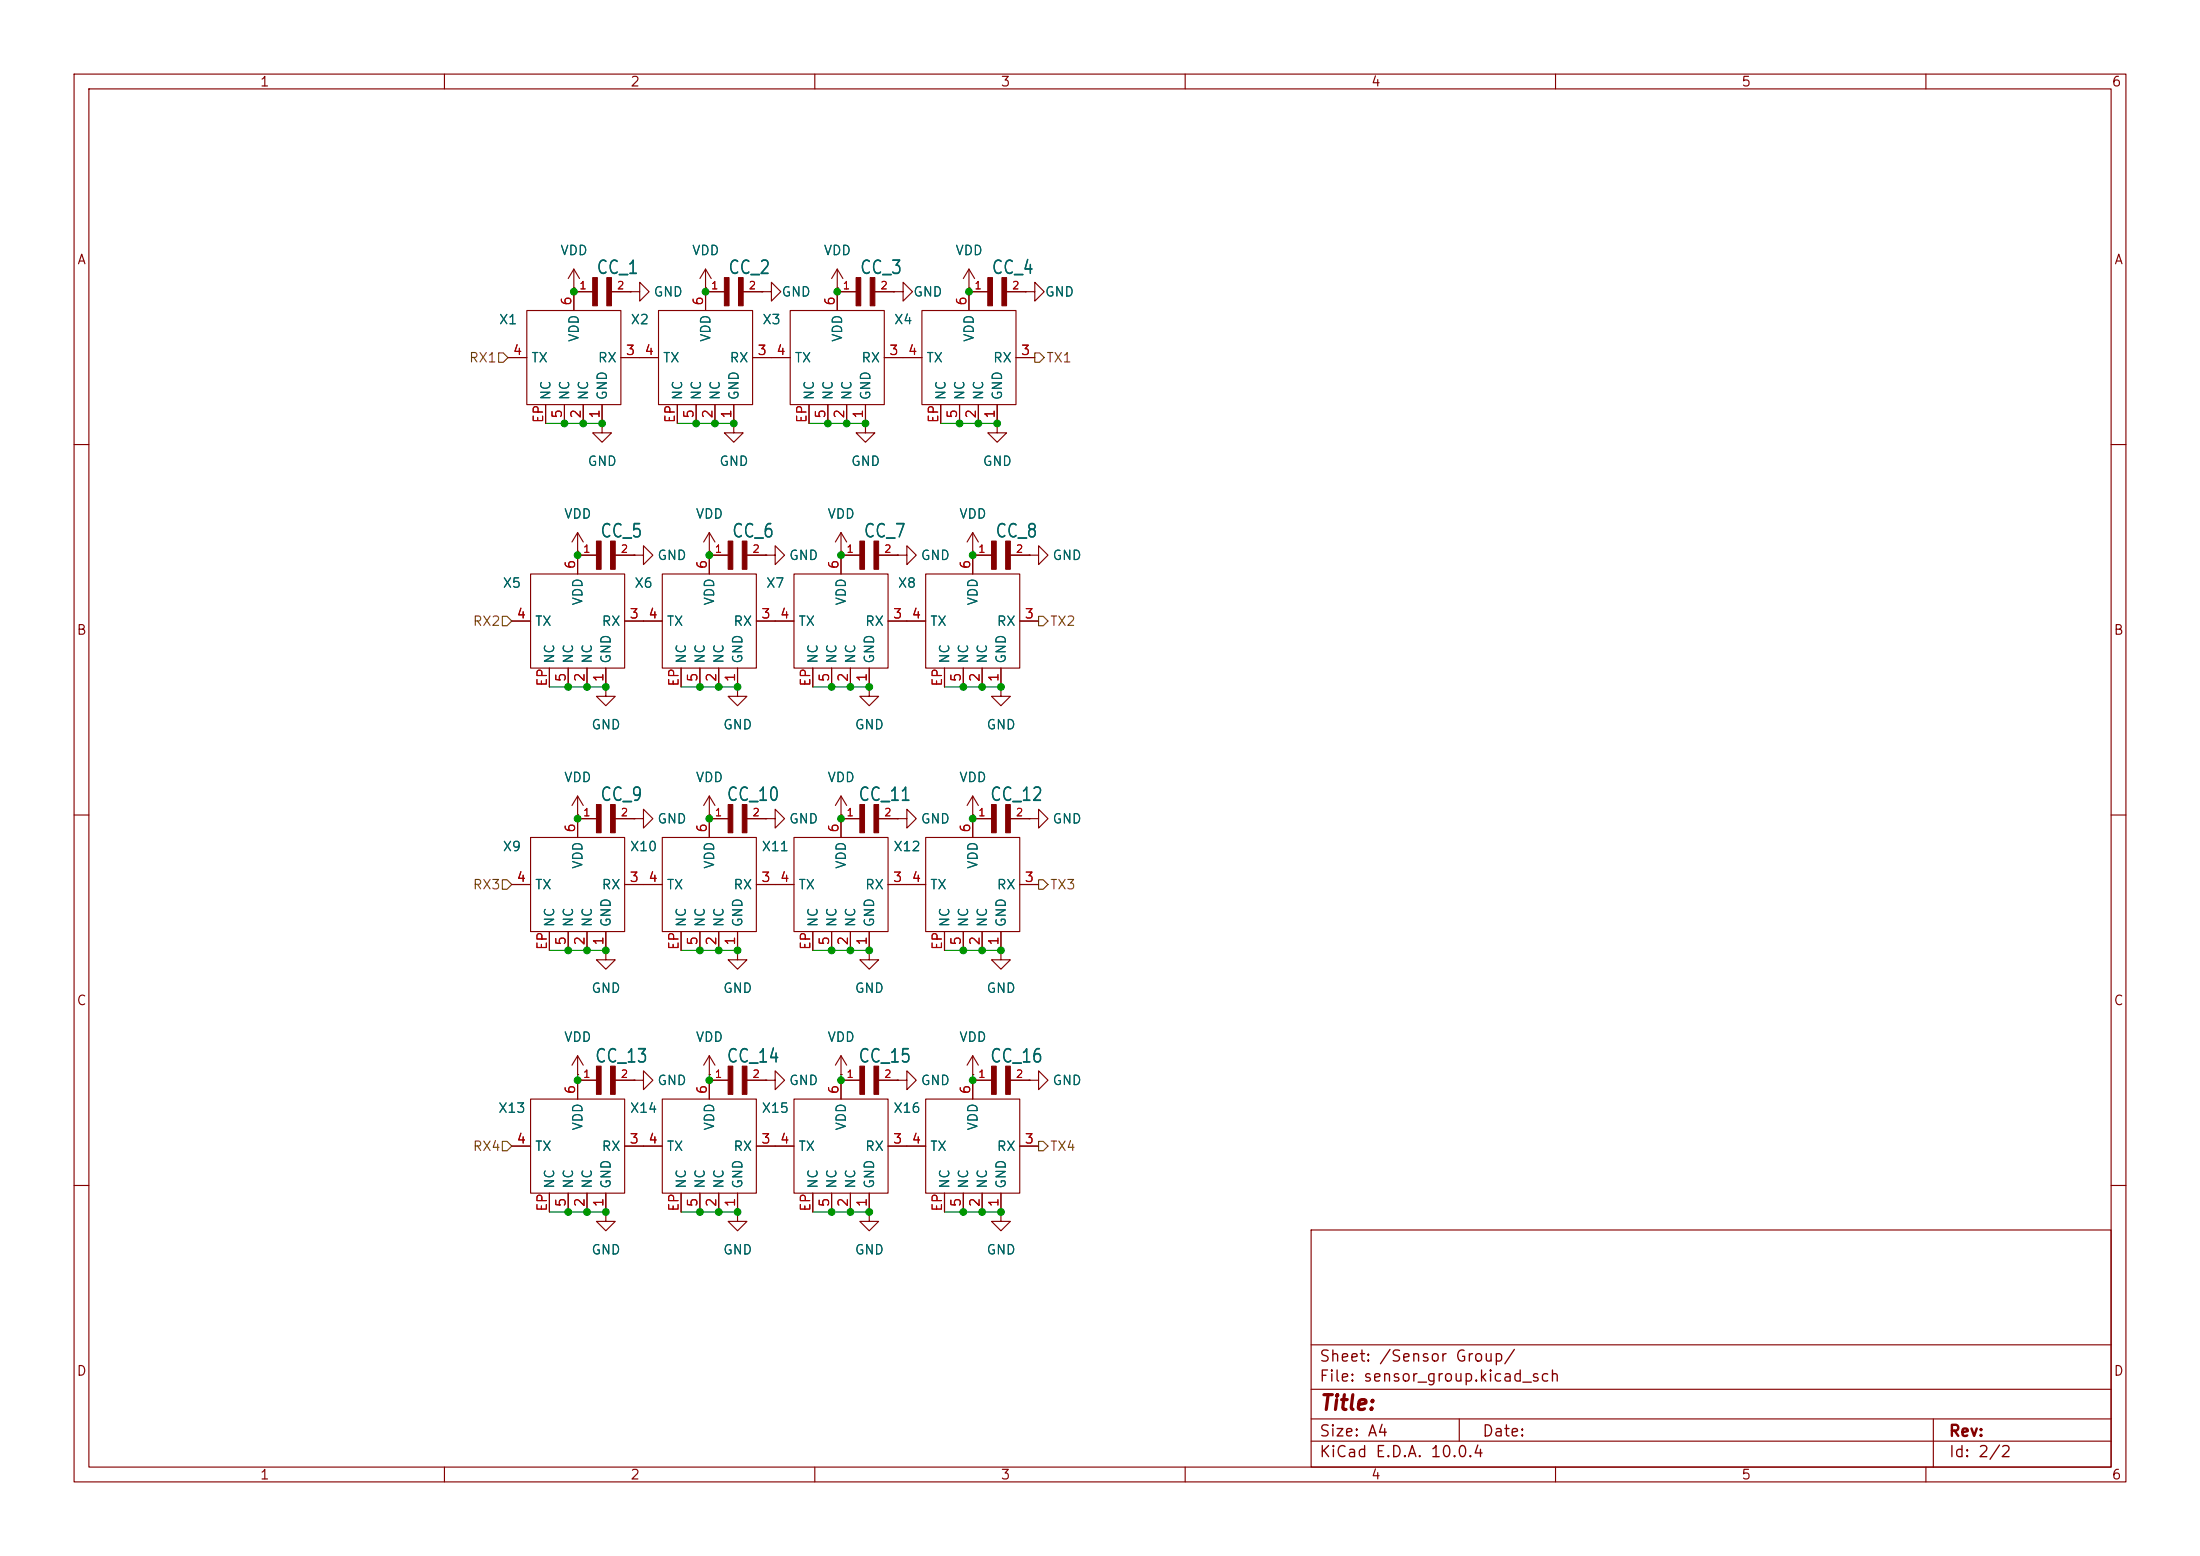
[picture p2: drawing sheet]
<svg xmlns="http://www.w3.org/2000/svg" width="297mm" height="210mm" viewBox="0 0 297 210" stroke-linecap="round" stroke-linejoin="round" font-family="sans-serif">
<g fill="none" stroke="#840000" stroke-width=".15">
<path d="M10 10h277v190h-277zM12 12h273v186h-273zM60 10v2M110 10v2M160 10v2M210 10v2M260 10v2M77.5 38.9h.1M77.5 36.3l.7 1.3M77.5 36.3l-.8 1.3M77.5 36.3v2.6M80 39.4h-2.5v2.5"/>
<path d="M82.5 39.4h2.6M85.1 39.4h1.3v-1.3l1.2 1.3-1.2 1.2v-1.2M85.1 39.4h.1M95.2 38.9h.1M95.2 36.3v2.6M95.2 36.3l.8 1.3M95.2 36.3l-.7 1.3M97.8 39.4h-2.6v2.5M100.3 39.4h2.6M102.9 39.4h1.2v-1.3l1.3 1.3-1.3 1.2v-1.2M102.9 39.4h.1M113 38.9h.1"/>
<path d="M113 36.3l.8 1.3M113 36.3l-.7 1.3M113 36.3v2.6M115.6 39.4h-2.6v2.5M118.1 39.4h2.5M120.6 39.4h1.3v-1.3l1.3 1.3-1.3 1.2v-1.2M120.6 39.4h.1M130.8 38.9h.1M130.8 36.3l.8 1.3M130.8 36.3l-.8 1.3M130.8 36.3v2.6M133.3 39.4h-2.5v2.5"/>
<path d="M135.9 39.4h2.5M138.4 39.4h1.3v-1.3l1.3 1.3-1.3 1.2v-1.2M138.4 39.4h.1M68.6 48.3h2.5M71.1 41.9h12.7v12.7h-12.7zM73.7 54.6v2.6M76.2 54.6v2.6M78.7 54.6v2.6M81.3 57.2v1.2h-1.3l1.3 1.3 1.2-1.3h-1.2M81.3 57.2h.1M81.3 54.6v2.6M83.8 48.3h5.1"/>
<path d="M88.9 41.9h12.7v12.7h-12.7zM91.4 54.6v2.6M94 54.6v2.6M96.5 54.6v2.6M99.1 57.2v1.2h-1.3l1.3 1.3 1.2-1.3h-1.2M99.1 57.2h.1M99.1 54.6v2.6M101.6 48.3h5.1M106.7 41.9h12.7v12.7h-12.7zM109.2 54.6v2.6M111.8 54.6v2.6M114.3 54.6v2.6"/>
<path d="M116.8 57.2v1.2h-1.2l1.2 1.3 1.3-1.3h-1.3M116.8 57.2h.1M116.8 54.6v2.6M119.4 48.3h5.1M124.5 41.9h12.7v12.7h-12.7zM127 54.6v2.6M129.5 54.6v2.6M132.1 54.6v2.6M134.6 57.2v1.2h-1.3l1.3 1.3 1.3-1.3h-1.3M134.6 57.2h.1M134.6 54.6v2.6M137.2 48.3h2.5"/>
<path d="M10 60h2M71.6 77.5h12.7v12.7h-12.7zM78 74.4h.1M78 71.9v2.5M78 71.9l.7 1.3M78 71.9l-.8 1.3M80.5 74.9h-2.5v2.6M83.1 74.9h2.5M85.6 74.9h1.3v-1.2l1.2 1.2-1.2 1.3v-1.3M85.6 74.9h.1M89.4 77.5h12.7v12.7h-12.7zM95.8 74.4h.1"/>
<path d="M95.8 71.9v2.5M95.8 71.9l.7 1.3M95.8 71.9l-.8 1.3M98.3 74.9h-2.5v2.6M100.8 74.9h2.6M103.4 74.9h1.2v-1.2l1.3 1.2-1.3 1.3v-1.3M103.4 74.9h.1M107.2 77.5h12.7v12.7h-12.7zM113.5 74.4h.1M113.5 71.9v2.5M113.5 71.9l.8 1.3M113.5 71.9l-.7 1.3"/>
<path d="M116.1 74.9h-2.6v2.6M118.6 74.9h2.6M121.2 74.9h1.2v-1.2l1.3 1.2-1.3 1.3v-1.3M121.2 74.9h.1M125 77.5h12.7v12.7h-12.7zM131.3 74.4h.1M131.3 71.9v2.5M131.3 71.9l.8 1.3M131.3 71.9l-.7 1.3M133.9 74.9h-2.6v2.6M136.4 74.9h2.5M138.9 74.9h1.3v-1.2l1.3 1.2-1.3 1.3v-1.3"/>
<path d="M138.9 74.9h.1M285 60h2M69.1 83.8h2.5M74.2 90.2v2.5M76.7 90.2v2.5M79.2 90.2v2.5M81.8 92.7v1.3h-1.3l1.3 1.3 1.3-1.3h-1.3M81.8 92.7h.1M81.8 90.2v2.5M84.3 83.8h5.1M91.9 90.2v2.5M94.5 90.2v2.5"/>
<path d="M97 90.2v2.5M99.6 92.7v1.3h-1.3l1.3 1.3 1.2-1.3h-1.2M99.6 92.7h.1M99.6 90.2v2.5M102.1 83.8h5.1M109.7 90.2v2.5M112.3 90.2v2.5M114.8 90.2v2.5M117.3 92.7v1.3h-1.2l1.2 1.3 1.3-1.3h-1.3M117.3 92.7h.1M117.3 90.2v2.5M119.9 83.8h5.1"/>
<path d="M127.5 90.2v2.5M130 90.2v2.5M132.6 90.2v2.5M135.1 92.7v1.3h-1.2l1.2 1.3 1.3-1.3h-1.3M135.1 92.7h.1M135.1 90.2v2.5M137.7 83.8h2.5M10 110h2M69.1 119.4h2.5M71.6 113h12.7v12.7h-12.7zM78 110h.1M78 107.4v2.6"/>
<path d="M78 107.4l.7 1.3M78 107.4l-.8 1.3M80.5 110.5h-2.5v2.5M83.1 110.5h2.5M84.3 119.4h5.1M85.6 110.5h1.3v-1.3l1.2 1.3-1.2 1.3v-1.3M85.6 110.5h.1M89.4 113h12.7v12.7h-12.7zM95.8 110h.1M95.8 107.4v2.6M95.8 107.4l.7 1.3M95.8 107.4l-.8 1.3"/>
<path d="M98.3 110.5h-2.5v2.5M100.8 110.5h2.6M102.1 119.4h5.1M103.4 110.5h1.2v-1.3l1.3 1.3-1.3 1.3v-1.3M103.4 110.5h.1M107.2 113h12.7v12.7h-12.7zM113.5 110h.1M113.5 107.4v2.6M113.5 107.4l.8 1.3M113.5 107.4l-.7 1.3M116.1 110.5h-2.6v2.5M118.6 110.5h2.6"/>
<path d="M119.9 119.4h5.1M121.2 110.5h1.2v-1.3l1.3 1.3-1.3 1.3v-1.3M121.2 110.5h.1M125 113h12.7v12.7h-12.7zM131.3 110h.1M131.3 107.4v2.6M131.3 107.4l.8 1.3M131.3 107.4l-.7 1.3M133.9 110.5h-2.6v2.5M136.4 110.5h2.5M137.7 119.4h2.5M138.9 110.5h1.3v-1.3l1.3 1.3-1.3 1.3v-1.3"/>
<path d="M138.9 110.5h.1M285 110h2M74.2 125.7v2.6M76.7 125.7v2.6M79.2 125.7v2.6M81.8 128.3v1.2h-1.3l1.3 1.3 1.3-1.3h-1.3M81.8 128.3h.1M81.8 125.7v2.6M91.9 125.7v2.6M94.5 125.7v2.6M97 125.7v2.6M99.6 128.3v1.2h-1.3l1.3 1.3 1.2-1.3h-1.2"/>
<path d="M99.6 128.3h.1M99.6 125.7v2.6M109.7 125.7v2.6M112.3 125.7v2.6M114.8 125.7v2.6M117.3 128.3v1.2h-1.2l1.2 1.3 1.3-1.3h-1.3M117.3 128.3h.1M117.3 125.7v2.6M127.5 125.7v2.6M130 125.7v2.6M132.6 125.7v2.6M135.1 128.3v1.2h-1.2l1.2 1.3 1.3-1.3h-1.3"/>
<path d="M135.1 128.3h.1M135.1 125.7v2.6M69.1 154.7h2.5M71.6 148.3h12.7v12.7h-12.7zM78 145h.1M78 142.5v2.5M78 142.5l.7 1.3M78 142.5l-.8 1.3M80.5 145.8h-2.5v2.5M83.1 145.8h2.5M84.3 154.7h5.1M85.6 145.8h1.3v-1.3l1.2 1.3-1.2 1.3v-1.3"/>
<path d="M85.6 145.8h.1M89.4 148.3h12.7v12.7h-12.7zM95.8 145h.1M95.8 142.5v2.5M95.8 142.5l.7 1.3M95.8 142.5l-.8 1.3M98.3 145.8h-2.5v2.5M100.8 145.8h2.6M102.1 154.7h5.1M103.4 145.8h1.2v-1.3l1.3 1.3-1.3 1.3v-1.3M103.4 145.8h.1M107.2 148.3h12.7v12.7h-12.7z"/>
<path d="M113.5 145h.1M113.5 142.5v2.5M113.5 142.5l.8 1.3M113.5 142.5l-.7 1.3M116.1 145.8h-2.6v2.5M118.6 145.8h2.6M119.9 154.7h5.1M121.2 145.8h1.2v-1.3l1.3 1.3-1.3 1.3v-1.3M121.2 145.8h.1M125 148.3h12.7v12.7h-12.7zM131.3 145h.1M131.3 142.5v2.5"/>
<path d="M131.3 142.5l.8 1.3M131.3 142.5l-.7 1.3M133.9 145.8h-2.6v2.5M136.4 145.8h2.5M137.7 154.7h2.5M138.9 145.8h1.3v-1.3l1.3 1.3-1.3 1.3v-1.3M138.9 145.8h.1M10 160h2M74.2 161v2.6M76.7 161v2.6M79.2 161v2.6M81.8 163.6v1.2h-1.3l1.3 1.3 1.3-1.3h-1.3"/>
<path d="M81.8 163.6h.1M81.8 161v2.6M91.9 161v2.6M94.5 161v2.6M97 161v2.6M99.6 163.6v1.2h-1.3l1.3 1.3 1.2-1.3h-1.2M99.6 163.6h.1M99.6 161v2.6M109.7 161v2.6M112.3 161v2.6M114.8 161v2.6M117.3 163.6v1.2h-1.2l1.2 1.3 1.3-1.3h-1.3"/>
<path d="M117.3 163.6h.1M117.3 161v2.6M127.5 161v2.6M130 161v2.6M132.6 161v2.6M135.1 163.6v1.2h-1.2l1.2 1.3 1.3-1.3h-1.3M135.1 163.6h.1M135.1 161v2.6M177 166h108v32h-108zM285 160h2M60 198v2M110 198v2"/>
<path d="M160 198v2M177 194.5h108M177 191.5h108M177 187.5h108M177 181.5h108M197 191.5v3M210 198v2M260 198v2M261 191.5v6.5"/>
</g>
<g fill="#840000" stroke="#840000" stroke-width=".14">
<path d="M80.5 143.9h.7v3.8h-.7z"/>
<path d="M82.4 143.9h.7v3.8h-.7z"/>
<path d="M80 37.5h.6v3.8h-.6z"/>
<path d="M81.9 37.5h.6v3.8h-.6z"/>
<path d="M98.3 73h.6v3.8h-.6z"/>
<path d="M100.2 73h.6v3.8h-.6z"/>
<path d="M80.5 73h.7v3.8h-.7z"/>
<path d="M82.4 73h.7v3.8h-.7z"/>
<path d="M97.8 37.5h.6v3.8h-.6z"/>
<path d="M99.7 37.5h.6v3.8h-.6z"/>
<path d="M133.9 108.6h.6v3.8h-.6z"/>
<path d="M135.8 108.6h.6v3.8h-.6z"/>
<path d="M116.1 108.6h.6v3.8h-.6z"/>
<path d="M118 108.6h.6v3.8h-.6z"/>
<path d="M133.3 37.5h.7v3.8h-.7z"/>
<path d="M135.3 37.5h.6v3.8h-.6z"/>
<path d="M116.1 73h.6v3.8h-.6z"/>
<path d="M118 73h.6v3.8h-.6z"/>
<path d="M115.6 37.5h.6v3.8h-.6z"/>
<path d="M117.5 37.5h.6v3.8h-.6z"/>
<path d="M133.9 73h.6v3.8h-.6z"/>
<path d="M135.8 73h.6v3.8h-.6z"/>
<path d="M98.3 108.6h.6v3.8h-.6z"/>
<path d="M100.2 108.6h.6v3.8h-.6z"/>
<path d="M133.9 143.9h.6v3.8h-.6z"/>
<path d="M135.8 143.9h.6v3.8h-.6z"/>
<path d="M80.5 108.6h.7v3.8h-.7z"/>
<path d="M82.4 108.6h.7v3.8h-.7z"/>
<path d="M98.3 143.9h.6v3.8h-.6z"/>
<path d="M100.2 143.9h.6v3.8h-.6z"/>
<path d="M116.1 143.9h.6v3.8h-.6z"/>
<path d="M118 143.9h.6v3.8h-.6z"/>
</g>
<path d="M67.3 47.6h.6l.7 .7-.7 .6h-.6zM139.7 47.6h.6l.7 .7-.7 .6h-.6zM67.8 83.2h.7l.6 .6-.6 .7h-.7zM140.2 83.2h.6l.7 .6-.7 .7h-.6zM67.8 118.7h.7l.6 .7-.6 .6h-.7zM140.2 118.7h.6l.7 .7-.7 .6h-.6zM67.8 154.1h.7l.6 .6-.6 .6h-.7zM140.2 154.1h.6l.7 .6-.7 .6h-.6z" fill="none" stroke="#725600" stroke-width=".15"/>
<g fill="none" stroke="#009600" stroke-width=".15">
<path d="M77.5 38.9v.5M95.2 38.9v.5M113 38.9v.5M130.8 38.9v.5M73.7 57.2h7.6M91.4 57.2h7.7M109.2 57.2h7.6M127 57.2h7.6M78 74.4v.5M95.8 74.4v.5M113.5 74.4v.5M131.3 74.4v.5"/>
<path d="M74.2 92.7h7.6M91.9 92.7h7.7M109.7 92.7h7.6M127.5 92.7h7.6M78 110v.5M95.8 110v.5M113.5 110v.5M131.3 110v.5M74.2 128.3h7.6M91.9 128.3h7.7M109.7 128.3h7.6M127.5 128.3h7.6"/>
<path d="M78 145v.8M95.8 145v.8M113.5 145v.8M131.3 145v.8M74.2 163.6h7.6M91.9 163.6h7.7M109.7 163.6h7.6M127.5 163.6h7.6"/>
</g>
<g fill="#009600" stroke="#009600" stroke-width=".14">
<circle cx="135.1" cy="163.6" r=".46"/>
<circle cx="131.3" cy="145.8" r=".46"/>
<circle cx="117.3" cy="163.6" r=".46"/>
<circle cx="114.8" cy="163.6" r=".46"/>
<circle cx="112.3" cy="163.6" r=".46"/>
<circle cx="132.6" cy="163.6" r=".46"/>
<circle cx="130" cy="163.6" r=".46"/>
<circle cx="113.5" cy="145.8" r=".46"/>
<circle cx="99.6" cy="163.6" r=".46"/>
<circle cx="97" cy="163.6" r=".46"/>
<circle cx="130" cy="92.7" r=".46"/>
<circle cx="132.6" cy="92.7" r=".46"/>
<circle cx="135.1" cy="92.7" r=".46"/>
<circle cx="81.8" cy="92.7" r=".46"/>
<circle cx="79.2" cy="92.7" r=".46"/>
<circle cx="76.7" cy="92.7" r=".46"/>
<circle cx="95.8" cy="110.5" r=".46"/>
<circle cx="94.5" cy="92.7" r=".46"/>
<circle cx="97" cy="92.7" r=".46"/>
<circle cx="99.6" cy="92.7" r=".46"/>
<circle cx="114.8" cy="92.7" r=".46"/>
<circle cx="117.3" cy="92.7" r=".46"/>
<circle cx="112.3" cy="92.7" r=".46"/>
<circle cx="78" cy="110.5" r=".46"/>
<circle cx="99.1" cy="57.2" r=".46"/>
<circle cx="114.3" cy="57.2" r=".46"/>
<circle cx="111.8" cy="57.2" r=".46"/>
<circle cx="96.5" cy="57.2" r=".46"/>
<circle cx="81.3" cy="57.2" r=".46"/>
<circle cx="78.7" cy="57.2" r=".46"/>
<circle cx="76.2" cy="57.2" r=".46"/>
<circle cx="94" cy="57.2" r=".46"/>
<circle cx="95.2" cy="39.4" r=".46"/>
<circle cx="78" cy="74.9" r=".46"/>
<circle cx="95.8" cy="74.9" r=".46"/>
<circle cx="77.5" cy="39.4" r=".46"/>
<circle cx="97" cy="128.3" r=".46"/>
<circle cx="94.5" cy="128.3" r=".46"/>
<circle cx="99.6" cy="128.3" r=".46"/>
<circle cx="81.8" cy="128.3" r=".46"/>
<circle cx="79.2" cy="128.3" r=".46"/>
<circle cx="95.8" cy="145.8" r=".46"/>
<circle cx="94.5" cy="163.6" r=".46"/>
<circle cx="79.2" cy="163.6" r=".46"/>
<circle cx="81.8" cy="163.6" r=".46"/>
<circle cx="76.7" cy="163.6" r=".46"/>
<circle cx="78" cy="145.8" r=".46"/>
<circle cx="76.7" cy="128.3" r=".46"/>
<circle cx="132.1" cy="57.2" r=".46"/>
<circle cx="134.6" cy="57.2" r=".46"/>
<circle cx="129.5" cy="57.2" r=".46"/>
<circle cx="131.3" cy="74.9" r=".46"/>
<circle cx="130.8" cy="39.4" r=".46"/>
<circle cx="113" cy="39.4" r=".46"/>
<circle cx="116.8" cy="57.2" r=".46"/>
<circle cx="113.5" cy="74.9" r=".46"/>
<circle cx="112.3" cy="128.3" r=".46"/>
<circle cx="114.8" cy="128.3" r=".46"/>
<circle cx="132.6" cy="128.3" r=".46"/>
<circle cx="135.1" cy="128.3" r=".46"/>
<circle cx="117.3" cy="128.3" r=".46"/>
<circle cx="113.5" cy="110.5" r=".46"/>
<circle cx="131.3" cy="110.5" r=".46"/>
<circle cx="130" cy="128.3" r=".46"/>
</g>
<text font-size="2" fill="#840000" x="178" y="190.8">Title:</text>
<g font-size="1.8" fill="#006464">
<text x="80.4" y="37.4">CC_1</text>
<text x="98.2" y="37.4">CC_2</text>
<text x="116" y="37.4">CC_3</text>
<text x="133.8" y="37.4">CC_4</text>
<text x="80.9" y="73">CC_5</text>
<text x="98.7" y="73">CC_6</text>
<text x="116.5" y="73">CC_7</text>
<text x="134.3" y="73">CC_8</text>
<text x="80.9" y="108.5">CC_9</text>
<text x="98" y="108.5">CC_10</text>
<text x="115.8" y="108.5">CC_11</text>
<text x="133.6" y="108.5">CC_12</text>
<text x="80.2" y="143.9">CC_13</text>
<text x="98" y="143.9">CC_14</text>
<text x="115.8" y="143.9">CC_15</text>
<text x="133.6" y="143.9">CC_16</text>
</g>
<g font-size="1.5" fill="#840000">
<text x="178" y="184.2">Sheet: /Sensor Group/</text>
<text x="178" y="186.9">File: sensor_group.kicad_sch</text>
<text x="178" y="197.1">KiCad E.D.A. 10.0.4</text>
<text x="178" y="194.3">Size: A4</text>
<text x="200" y="194.3">Date:</text>
<text x="263" y="194.3">Rev:</text>
<text x="263" y="197.1">Id: 2/2</text>
</g>
<g font-size="1.3" fill="#840000">
<text x="35" y="12">1</text>
<text x="85" y="12">2</text>
<text x="135" y="12">3</text>
<text x="185" y="12">4</text>
<text x="235" y="12">5</text>
<text x="285" y="12">6</text>
<text x="10.3" y="36">A</text>
<text x="285.3" y="36">A</text>
<text x="10.3" y="86">B</text>
<text x="285.3" y="86">B</text>
<text x="10.3" y="136">C</text>
<text x="285.3" y="136">C</text>
<text x="10.3" y="186">D</text>
<text x="285.3" y="186">D</text>
<text x="35" y="200">1</text>
<text x="85" y="200">2</text>
<text x="135" y="200">3</text>
<text x="185" y="200">4</text>
<text x="235" y="200">5</text>
<text x="285" y="200">6</text>
</g>
<g font-size="1.3" fill="#006464">
<text x="75.6" y="34.8">VDD</text>
<text x="93.3" y="34.8">VDD</text>
<text x="111.1" y="34.8">VDD</text>
<text x="128.9" y="34.8">VDD</text>
<text x="88.1" y="40.3">GND</text>
<text x="105.4" y="40.3">GND</text>
<text x="123.2" y="40.3">GND</text>
<text x="141" y="40.3">GND</text>
<text x="67.3" y="44.1">X1</text>
<text x="78.4" y="46.2" transform="rotate(-90 78.4 46.2)">VDD</text>
<text x="85" y="44.1">X2</text>
<text x="96.2" y="46.2" transform="rotate(-90 96.2 46.2)">VDD</text>
<text x="102.8" y="44.1">X3</text>
<text x="114" y="46.2" transform="rotate(-90 114 46.2)">VDD</text>
<text x="120.6" y="44.1">X4</text>
<text x="131.8" y="46.2" transform="rotate(-90 131.8 46.2)">VDD</text>
<text x="71.6" y="49.2">TX</text>
<text x="80.6" y="49.2">RX</text>
<text x="89.4" y="49.2">TX</text>
<text x="98.4" y="49.2">RX</text>
<text x="107.2" y="49.2">TX</text>
<text x="116.2" y="49.2">RX</text>
<text x="125" y="49.2">TX</text>
<text x="134" y="49.2">RX</text>
<text x="74.6" y="54.1" transform="rotate(-90 74.6 54.1)">NC</text>
<text x="77.2" y="54.1" transform="rotate(-90 77.2 54.1)">NC</text>
<text x="79.7" y="54.1" transform="rotate(-90 79.7 54.1)">NC</text>
<text x="82.3" y="54.1" transform="rotate(-90 82.3 54.1)">GND</text>
<text x="92.4" y="54.1" transform="rotate(-90 92.4 54.1)">NC</text>
<text x="95" y="54.1" transform="rotate(-90 95 54.1)">NC</text>
<text x="97.5" y="54.1" transform="rotate(-90 97.5 54.1)">NC</text>
<text x="100" y="54.1" transform="rotate(-90 100 54.1)">GND</text>
<text x="110.2" y="54.1" transform="rotate(-90 110.2 54.1)">NC</text>
<text x="112.7" y="54.1" transform="rotate(-90 112.7 54.1)">NC</text>
<text x="115.3" y="54.1" transform="rotate(-90 115.3 54.1)">NC</text>
<text x="117.8" y="54.1" transform="rotate(-90 117.8 54.1)">GND</text>
<text x="128" y="54.1" transform="rotate(-90 128 54.1)">NC</text>
<text x="130.5" y="54.1" transform="rotate(-90 130.5 54.1)">NC</text>
<text x="133.1" y="54.1" transform="rotate(-90 133.1 54.1)">NC</text>
<text x="135.6" y="54.1" transform="rotate(-90 135.6 54.1)">GND</text>
<text x="79.2" y="63.2">GND</text>
<text x="97" y="63.2">GND</text>
<text x="114.8" y="63.2">GND</text>
<text x="132.6" y="63.2">GND</text>
<text x="76.1" y="70.3">VDD</text>
<text x="93.8" y="70.3">VDD</text>
<text x="111.6" y="70.3">VDD</text>
<text x="129.4" y="70.3">VDD</text>
<text x="88.7" y="75.9">GND</text>
<text x="106.4" y="75.9">GND</text>
<text x="124.2" y="75.9">GND</text>
<text x="142" y="75.9">GND</text>
<text x="67.8" y="79.6">X5</text>
<text x="78.9" y="81.8" transform="rotate(-90 78.9 81.8)">VDD</text>
<text x="85.6" y="79.6">X6</text>
<text x="96.7" y="81.8" transform="rotate(-90 96.7 81.8)">VDD</text>
<text x="103.3" y="79.6">X7</text>
<text x="114.5" y="81.8" transform="rotate(-90 114.5 81.8)">VDD</text>
<text x="121.1" y="79.6">X8</text>
<text x="132.3" y="81.8" transform="rotate(-90 132.3 81.8)">VDD</text>
<text x="72.1" y="84.8">TX</text>
<text x="75.1" y="89.7" transform="rotate(-90 75.1 89.7)">NC</text>
<text x="77.7" y="89.7" transform="rotate(-90 77.7 89.7)">NC</text>
<text x="80.2" y="89.7" transform="rotate(-90 80.2 89.7)">NC</text>
<text x="81.1" y="84.8">RX</text>
<text x="82.8" y="89.7" transform="rotate(-90 82.8 89.7)">GND</text>
<text x="89.9" y="84.8">TX</text>
<text x="92.9" y="89.7" transform="rotate(-90 92.9 89.7)">NC</text>
<text x="95.5" y="89.7" transform="rotate(-90 95.5 89.7)">NC</text>
<text x="98" y="89.7" transform="rotate(-90 98 89.7)">NC</text>
<text x="98.9" y="84.8">RX</text>
<text x="100.5" y="89.7" transform="rotate(-90 100.5 89.7)">GND</text>
<text x="107.7" y="84.8">TX</text>
<text x="110.7" y="89.7" transform="rotate(-90 110.7 89.7)">NC</text>
<text x="113.2" y="89.7" transform="rotate(-90 113.2 89.7)">NC</text>
<text x="115.8" y="89.7" transform="rotate(-90 115.8 89.7)">NC</text>
<text x="116.7" y="84.8">RX</text>
<text x="118.3" y="89.7" transform="rotate(-90 118.3 89.7)">GND</text>
<text x="125.5" y="84.8">TX</text>
<text x="128.5" y="89.7" transform="rotate(-90 128.5 89.7)">NC</text>
<text x="131" y="89.7" transform="rotate(-90 131 89.7)">NC</text>
<text x="133.6" y="89.7" transform="rotate(-90 133.6 89.7)">NC</text>
<text x="134.5" y="84.8">RX</text>
<text x="136.1" y="89.7" transform="rotate(-90 136.1 89.7)">GND</text>
<text x="79.8" y="98.8">GND</text>
<text x="97.5" y="98.8">GND</text>
<text x="115.3" y="98.8">GND</text>
<text x="133.1" y="98.8">GND</text>
<text x="76.1" y="105.9">VDD</text>
<text x="93.8" y="105.9">VDD</text>
<text x="111.6" y="105.9">VDD</text>
<text x="129.4" y="105.9">VDD</text>
<text x="88.7" y="111.5">GND</text>
<text x="106.4" y="111.5">GND</text>
<text x="124.2" y="111.5">GND</text>
<text x="142" y="111.5">GND</text>
<text x="67.8" y="115.2">X9</text>
<text x="78.9" y="117.4" transform="rotate(-90 78.9 117.4)">VDD</text>
<text x="85" y="115.2">X10</text>
<text x="96.7" y="117.4" transform="rotate(-90 96.7 117.4)">VDD</text>
<text x="102.7" y="115.2">X11</text>
<text x="114.5" y="117.4" transform="rotate(-90 114.5 117.4)">VDD</text>
<text x="120.5" y="115.2">X12</text>
<text x="132.3" y="117.4" transform="rotate(-90 132.3 117.4)">VDD</text>
<text x="72.1" y="120.4">TX</text>
<text x="75.1" y="125.2" transform="rotate(-90 75.1 125.2)">NC</text>
<text x="77.7" y="125.2" transform="rotate(-90 77.7 125.2)">NC</text>
<text x="80.2" y="125.2" transform="rotate(-90 80.2 125.2)">NC</text>
<text x="81.1" y="120.4">RX</text>
<text x="82.8" y="125.2" transform="rotate(-90 82.8 125.2)">GND</text>
<text x="89.9" y="120.4">TX</text>
<text x="92.9" y="125.2" transform="rotate(-90 92.9 125.2)">NC</text>
<text x="95.5" y="125.2" transform="rotate(-90 95.5 125.2)">NC</text>
<text x="98" y="125.2" transform="rotate(-90 98 125.2)">NC</text>
<text x="98.9" y="120.4">RX</text>
<text x="100.5" y="125.2" transform="rotate(-90 100.5 125.2)">GND</text>
<text x="107.7" y="120.4">TX</text>
<text x="110.7" y="125.2" transform="rotate(-90 110.7 125.2)">NC</text>
<text x="113.2" y="125.2" transform="rotate(-90 113.2 125.2)">NC</text>
<text x="115.8" y="125.2" transform="rotate(-90 115.8 125.2)">NC</text>
<text x="116.7" y="120.4">RX</text>
<text x="118.3" y="125.2" transform="rotate(-90 118.3 125.2)">GND</text>
<text x="125.5" y="120.4">TX</text>
<text x="128.5" y="125.2" transform="rotate(-90 128.5 125.2)">NC</text>
<text x="131" y="125.2" transform="rotate(-90 131 125.2)">NC</text>
<text x="133.6" y="125.2" transform="rotate(-90 133.6 125.2)">NC</text>
<text x="134.5" y="120.4">RX</text>
<text x="136.1" y="125.2" transform="rotate(-90 136.1 125.2)">GND</text>
<text x="79.8" y="134.3">GND</text>
<text x="97.5" y="134.3">GND</text>
<text x="115.3" y="134.3">GND</text>
<text x="133.1" y="134.3">GND</text>
<text x="76.1" y="140.9">VDD</text>
<text x="93.8" y="140.9">VDD</text>
<text x="111.6" y="140.9">VDD</text>
<text x="129.4" y="140.9">VDD</text>
<text x="88.7" y="146.8">GND</text>
<text x="106.4" y="146.8">GND</text>
<text x="124.2" y="146.8">GND</text>
<text x="142" y="146.8">GND</text>
<text x="67.2" y="150.5">X13</text>
<text x="72.1" y="155.7">TX</text>
<text x="78.9" y="152.7" transform="rotate(-90 78.9 152.7)">VDD</text>
<text x="81.1" y="155.7">RX</text>
<text x="85" y="150.5">X14</text>
<text x="89.9" y="155.7">TX</text>
<text x="96.7" y="152.7" transform="rotate(-90 96.7 152.7)">VDD</text>
<text x="98.9" y="155.7">RX</text>
<text x="102.7" y="150.5">X15</text>
<text x="107.7" y="155.7">TX</text>
<text x="114.5" y="152.7" transform="rotate(-90 114.5 152.7)">VDD</text>
<text x="116.7" y="155.7">RX</text>
<text x="120.5" y="150.5">X16</text>
<text x="125.5" y="155.7">TX</text>
<text x="132.3" y="152.7" transform="rotate(-90 132.3 152.7)">VDD</text>
<text x="134.5" y="155.7">RX</text>
<text x="75.1" y="160.5" transform="rotate(-90 75.1 160.5)">NC</text>
<text x="77.7" y="160.5" transform="rotate(-90 77.7 160.5)">NC</text>
<text x="80.2" y="160.5" transform="rotate(-90 80.2 160.5)">NC</text>
<text x="82.8" y="160.5" transform="rotate(-90 82.8 160.5)">GND</text>
<text x="92.9" y="160.5" transform="rotate(-90 92.9 160.5)">NC</text>
<text x="95.5" y="160.5" transform="rotate(-90 95.5 160.5)">NC</text>
<text x="98" y="160.5" transform="rotate(-90 98 160.5)">NC</text>
<text x="100.5" y="160.5" transform="rotate(-90 100.5 160.5)">GND</text>
<text x="110.7" y="160.5" transform="rotate(-90 110.7 160.5)">NC</text>
<text x="113.2" y="160.5" transform="rotate(-90 113.2 160.5)">NC</text>
<text x="115.8" y="160.5" transform="rotate(-90 115.8 160.5)">NC</text>
<text x="118.3" y="160.5" transform="rotate(-90 118.3 160.5)">GND</text>
<text x="128.5" y="160.5" transform="rotate(-90 128.5 160.5)">NC</text>
<text x="131" y="160.5" transform="rotate(-90 131 160.5)">NC</text>
<text x="133.6" y="160.5" transform="rotate(-90 133.6 160.5)">NC</text>
<text x="136.1" y="160.5" transform="rotate(-90 136.1 160.5)">GND</text>
<text x="79.8" y="169.6">GND</text>
<text x="97.5" y="169.6">GND</text>
<text x="115.3" y="169.6">GND</text>
<text x="133.1" y="169.6">GND</text>
</g>
<g font-size="1.3" fill="#a90000">
<text x="77.4" y="41.3" transform="rotate(-90 77.4 41.3)">6</text>
<text x="95.2" y="41.3" transform="rotate(-90 95.2 41.3)">6</text>
<text x="113" y="41.3" transform="rotate(-90 113 41.3)">6</text>
<text x="130.8" y="41.3" transform="rotate(-90 130.8 41.3)">6</text>
<text x="69.1" y="48.2">4</text>
<text x="84.4" y="48.2">3</text>
<text x="86.9" y="48.2">4</text>
<text x="102.2" y="48.2">3</text>
<text x="104.7" y="48.2">4</text>
<text x="119.9" y="48.2">3</text>
<text x="122.5" y="48.2">4</text>
<text x="137.7" y="48.2">3</text>
<text x="73.6" y="57.2" transform="rotate(-90 73.6 57.2)">EP</text>
<text x="76.2" y="56.6" transform="rotate(-90 76.2 56.6)">5</text>
<text x="78.7" y="56.6" transform="rotate(-90 78.7 56.6)">2</text>
<text x="81.3" y="56.6" transform="rotate(-90 81.3 56.6)">1</text>
<text x="91.4" y="57.2" transform="rotate(-90 91.4 57.2)">EP</text>
<text x="94" y="56.6" transform="rotate(-90 94 56.6)">5</text>
<text x="96.5" y="56.6" transform="rotate(-90 96.5 56.6)">2</text>
<text x="99" y="56.6" transform="rotate(-90 99 56.6)">1</text>
<text x="109.2" y="57.2" transform="rotate(-90 109.2 57.2)">EP</text>
<text x="111.7" y="56.6" transform="rotate(-90 111.7 56.6)">5</text>
<text x="114.3" y="56.6" transform="rotate(-90 114.3 56.6)">2</text>
<text x="116.8" y="56.6" transform="rotate(-90 116.8 56.6)">1</text>
<text x="127" y="57.2" transform="rotate(-90 127 57.2)">EP</text>
<text x="129.5" y="56.6" transform="rotate(-90 129.5 56.6)">5</text>
<text x="132.1" y="56.6" transform="rotate(-90 132.1 56.6)">2</text>
<text x="134.6" y="56.6" transform="rotate(-90 134.6 56.6)">1</text>
<text x="78" y="76.9" transform="rotate(-90 78 76.9)">6</text>
<text x="95.7" y="76.9" transform="rotate(-90 95.7 76.9)">6</text>
<text x="113.5" y="76.9" transform="rotate(-90 113.5 76.9)">6</text>
<text x="131.3" y="76.9" transform="rotate(-90 131.3 76.9)">6</text>
<text x="69.7" y="83.8">4</text>
<text x="84.9" y="83.8">3</text>
<text x="87.4" y="83.8">4</text>
<text x="102.7" y="83.8">3</text>
<text x="105.2" y="83.8">4</text>
<text x="120.5" y="83.8">3</text>
<text x="123" y="83.8">4</text>
<text x="138.2" y="83.8">3</text>
<text x="74.1" y="92.8" transform="rotate(-90 74.1 92.8)">EP</text>
<text x="76.7" y="92.1" transform="rotate(-90 76.7 92.1)">5</text>
<text x="79.2" y="92.1" transform="rotate(-90 79.2 92.1)">2</text>
<text x="81.8" y="92.1" transform="rotate(-90 81.8 92.1)">1</text>
<text x="91.9" y="92.8" transform="rotate(-90 91.9 92.8)">EP</text>
<text x="94.5" y="92.1" transform="rotate(-90 94.5 92.1)">5</text>
<text x="97" y="92.1" transform="rotate(-90 97 92.1)">2</text>
<text x="99.5" y="92.1" transform="rotate(-90 99.5 92.1)">1</text>
<text x="109.7" y="92.8" transform="rotate(-90 109.7 92.8)">EP</text>
<text x="112.2" y="92.1" transform="rotate(-90 112.2 92.1)">5</text>
<text x="114.8" y="92.1" transform="rotate(-90 114.8 92.1)">2</text>
<text x="117.3" y="92.1" transform="rotate(-90 117.3 92.1)">1</text>
<text x="127.5" y="92.8" transform="rotate(-90 127.5 92.8)">EP</text>
<text x="130" y="92.1" transform="rotate(-90 130 92.1)">5</text>
<text x="132.6" y="92.1" transform="rotate(-90 132.6 92.1)">2</text>
<text x="135.1" y="92.1" transform="rotate(-90 135.1 92.1)">1</text>
<text x="78" y="112.5" transform="rotate(-90 78 112.5)">6</text>
<text x="95.7" y="112.5" transform="rotate(-90 95.7 112.5)">6</text>
<text x="113.5" y="112.5" transform="rotate(-90 113.5 112.5)">6</text>
<text x="131.3" y="112.5" transform="rotate(-90 131.3 112.5)">6</text>
<text x="69.7" y="119.4">4</text>
<text x="84.9" y="119.4">3</text>
<text x="87.4" y="119.4">4</text>
<text x="102.7" y="119.4">3</text>
<text x="105.2" y="119.4">4</text>
<text x="120.5" y="119.4">3</text>
<text x="123" y="119.4">4</text>
<text x="138.2" y="119.4">3</text>
<text x="74.1" y="128.3" transform="rotate(-90 74.1 128.3)">EP</text>
<text x="76.7" y="127.7" transform="rotate(-90 76.7 127.7)">5</text>
<text x="79.2" y="127.7" transform="rotate(-90 79.2 127.7)">2</text>
<text x="81.8" y="127.7" transform="rotate(-90 81.8 127.7)">1</text>
<text x="91.9" y="128.3" transform="rotate(-90 91.9 128.3)">EP</text>
<text x="94.5" y="127.7" transform="rotate(-90 94.5 127.7)">5</text>
<text x="97" y="127.7" transform="rotate(-90 97 127.7)">2</text>
<text x="99.5" y="127.7" transform="rotate(-90 99.5 127.7)">1</text>
<text x="109.7" y="128.3" transform="rotate(-90 109.7 128.3)">EP</text>
<text x="112.2" y="127.7" transform="rotate(-90 112.2 127.7)">5</text>
<text x="114.8" y="127.7" transform="rotate(-90 114.8 127.7)">2</text>
<text x="117.3" y="127.7" transform="rotate(-90 117.3 127.7)">1</text>
<text x="127.5" y="128.3" transform="rotate(-90 127.5 128.3)">EP</text>
<text x="130" y="127.7" transform="rotate(-90 130 127.7)">5</text>
<text x="132.6" y="127.7" transform="rotate(-90 132.6 127.7)">2</text>
<text x="135.1" y="127.7" transform="rotate(-90 135.1 127.7)">1</text>
<text x="78" y="147.8" transform="rotate(-90 78 147.8)">6</text>
<text x="95.7" y="147.8" transform="rotate(-90 95.7 147.8)">6</text>
<text x="113.5" y="147.8" transform="rotate(-90 113.5 147.8)">6</text>
<text x="131.3" y="147.8" transform="rotate(-90 131.3 147.8)">6</text>
<text x="69.7" y="154.7">4</text>
<text x="84.9" y="154.7">3</text>
<text x="87.4" y="154.7">4</text>
<text x="102.7" y="154.7">3</text>
<text x="105.2" y="154.7">4</text>
<text x="120.5" y="154.7">3</text>
<text x="123" y="154.7">4</text>
<text x="138.2" y="154.7">3</text>
<text x="74.1" y="163.6" transform="rotate(-90 74.1 163.6)">EP</text>
<text x="76.7" y="163" transform="rotate(-90 76.7 163)">5</text>
<text x="79.2" y="163" transform="rotate(-90 79.2 163)">2</text>
<text x="81.8" y="163" transform="rotate(-90 81.8 163)">1</text>
<text x="91.9" y="163.6" transform="rotate(-90 91.9 163.6)">EP</text>
<text x="94.5" y="163" transform="rotate(-90 94.5 163)">5</text>
<text x="97" y="163" transform="rotate(-90 97 163)">2</text>
<text x="99.5" y="163" transform="rotate(-90 99.5 163)">1</text>
<text x="109.7" y="163.6" transform="rotate(-90 109.7 163.6)">EP</text>
<text x="112.2" y="163" transform="rotate(-90 112.2 163)">5</text>
<text x="114.8" y="163" transform="rotate(-90 114.8 163)">2</text>
<text x="117.3" y="163" transform="rotate(-90 117.3 163)">1</text>
<text x="127.5" y="163.6" transform="rotate(-90 127.5 163.6)">EP</text>
<text x="130" y="163" transform="rotate(-90 130 163)">5</text>
<text x="132.6" y="163" transform="rotate(-90 132.6 163)">2</text>
<text x="135.1" y="163" transform="rotate(-90 135.1 163)">1</text>
</g>
<g font-size="1.3" fill="#725600">
<text x="63.2" y="49.2">RX1</text>
<text x="141.2" y="49.2">TX1</text>
<text x="63.7" y="84.8">RX2</text>
<text x="141.7" y="84.8">TX2</text>
<text x="63.7" y="120.4">RX3</text>
<text x="141.7" y="120.4">TX3</text>
<text x="63.7" y="155.7">RX4</text>
<text x="141.7" y="155.7">TX4</text>
</g>
<g font-size="1" fill="#a90000">
<text x="78.1" y="39.3">1</text>
<text x="83.2" y="39.3">2</text>
<text x="95.9" y="39.3">1</text>
<text x="101" y="39.3">2</text>
<text x="113.7" y="39.3">1</text>
<text x="118.8" y="39.3">2</text>
<text x="131.5" y="39.3">1</text>
<text x="136.5" y="39.3">2</text>
<text x="78.6" y="74.9">1</text>
<text x="83.7" y="74.9">2</text>
<text x="96.4" y="74.9">1</text>
<text x="101.5" y="74.9">2</text>
<text x="114.2" y="74.9">1</text>
<text x="119.3" y="74.9">2</text>
<text x="132" y="74.9">1</text>
<text x="137.1" y="74.9">2</text>
<text x="78.6" y="110.4">1</text>
<text x="83.7" y="110.4">2</text>
<text x="96.4" y="110.4">1</text>
<text x="101.5" y="110.4">2</text>
<text x="114.2" y="110.4">1</text>
<text x="119.3" y="110.4">2</text>
<text x="132" y="110.4">1</text>
<text x="137.1" y="110.4">2</text>
<text x="78.6" y="145.7">1</text>
<text x="83.7" y="145.7">2</text>
<text x="96.4" y="145.7">1</text>
<text x="101.5" y="145.7">2</text>
<text x="114.2" y="145.7">1</text>
<text x="119.3" y="145.7">2</text>
<text x="132" y="145.7">1</text>
<text x="137.1" y="145.7">2</text>
</g>
</svg>
